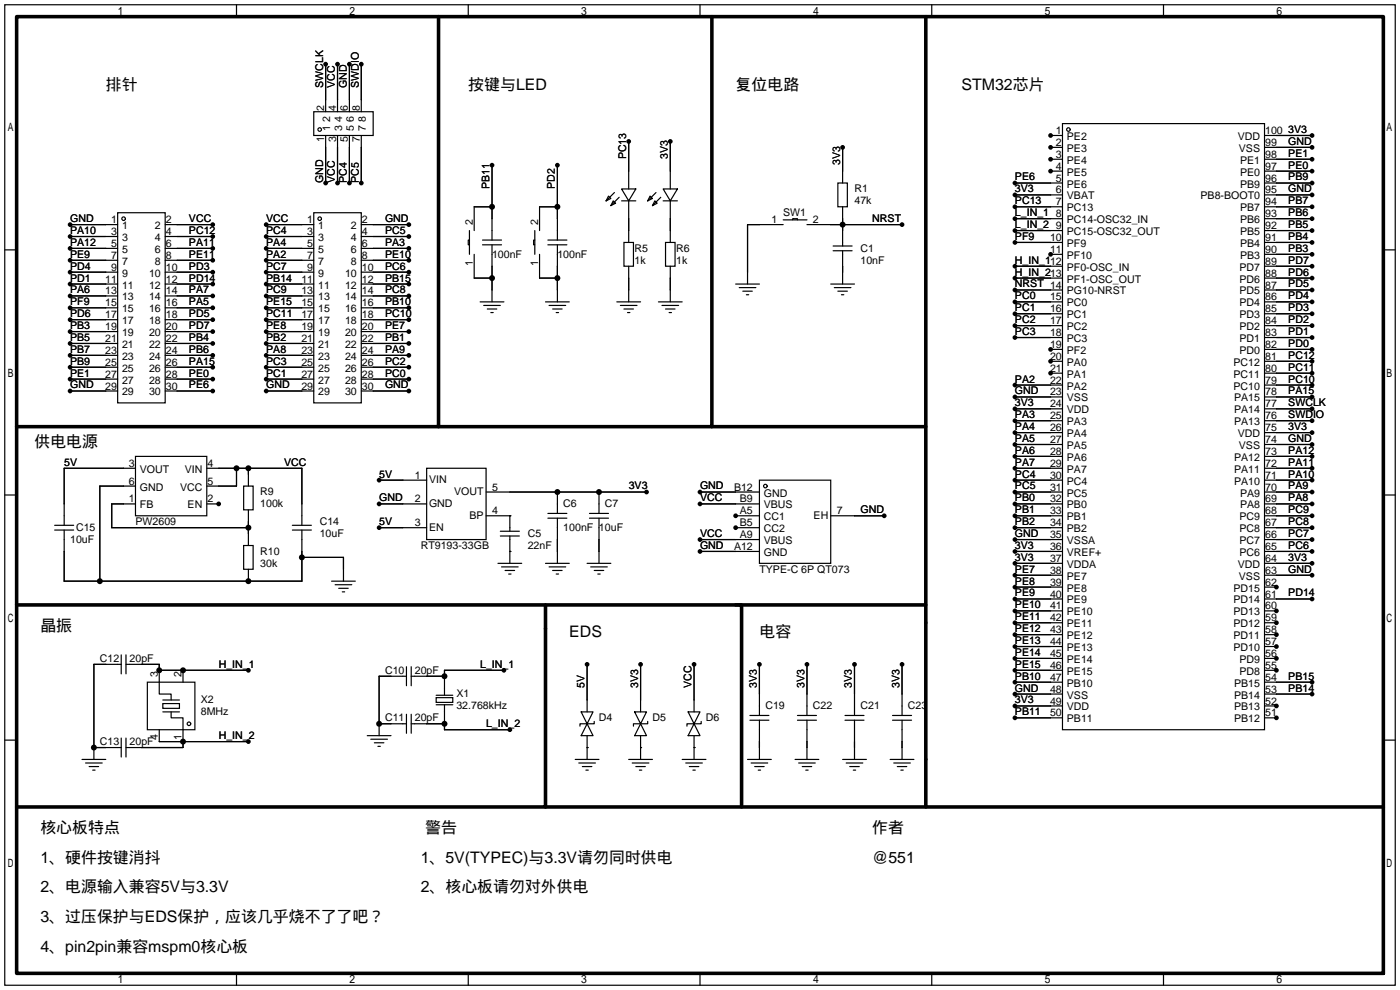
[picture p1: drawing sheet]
<svg xmlns="http://www.w3.org/2000/svg" width="299mm" height="212mm" viewBox="0 0 299 212" stroke-linecap="round" stroke-linejoin="round" font-family="sans-serif">
<path d="M0 0h299.2v211.6h-299.2z" fill="#fff" stroke="#fff" stroke-width=".25"/>
<g fill="#000">
<circle cx="69.6" cy="13.7" r=".51"/>
<circle cx="72.1" cy="13.7" r=".51"/>
<circle cx="74.7" cy="13.7" r=".51"/>
<circle cx="77.2" cy="13.7" r=".51"/>
<circle cx="69.6" cy="39.1" r=".51"/>
<circle cx="72.1" cy="39.1" r=".51"/>
<circle cx="74.7" cy="39.1" r=".51"/>
<circle cx="77.2" cy="39.1" r=".51"/>
<circle cx="105.2" cy="35.3" r=".51"/>
<circle cx="119.1" cy="35.3" r=".51"/>
<circle cx="134.4" cy="30.2" r=".51"/>
<circle cx="143.3" cy="30.2" r=".51"/>
<circle cx="180.1" cy="31.5" r=".51"/>
<circle cx="216.9" cy="39.1" r=".51"/>
<circle cx="224.5" cy="31.5" r=".51"/>
<circle cx="224.5" cy="34" r=".51"/>
<circle cx="224.5" cy="29" r=".51"/>
<circle cx="224.5" cy="36.6" r=".51"/>
<circle cx="280.4" cy="31.5" r=".51"/>
<circle cx="280.4" cy="39.1" r=".51"/>
<circle cx="280.4" cy="29" r=".51"/>
<circle cx="280.4" cy="34" r=".51"/>
<circle cx="280.4" cy="36.6" r=".51"/>
<circle cx="15" cy="50.5" r=".51"/>
<circle cx="15" cy="48" r=".51"/>
<circle cx="15" cy="58.2" r=".51"/>
<circle cx="15" cy="53.1" r=".51"/>
<circle cx="15" cy="55.6" r=".51"/>
<circle cx="45.5" cy="48" r=".51"/>
<circle cx="45.5" cy="58.2" r=".51"/>
<circle cx="45.5" cy="50.5" r=".51"/>
<circle cx="45.5" cy="53.1" r=".51"/>
<circle cx="45.5" cy="55.6" r=".51"/>
<circle cx="56.9" cy="48" r=".51"/>
<circle cx="56.9" cy="50.5" r=".51"/>
<circle cx="56.9" cy="58.2" r=".51"/>
<circle cx="56.9" cy="53.1" r=".51"/>
<circle cx="56.9" cy="55.6" r=".51"/>
<circle cx="87.4" cy="50.5" r=".51"/>
<circle cx="87.4" cy="58.2" r=".51"/>
<circle cx="87.4" cy="48" r=".51"/>
<circle cx="87.4" cy="53.1" r=".51"/>
<circle cx="87.4" cy="55.6" r=".51"/>
<circle cx="105.2" cy="44.2" r=".63"/>
<circle cx="105.2" cy="59.4" r=".63"/>
<circle cx="119.1" cy="44.2" r=".63"/>
<circle cx="119.1" cy="59.4" r=".63"/>
<circle cx="180.1" cy="48" r=".63"/>
<circle cx="192.8" cy="48" r=".51"/>
<circle cx="216.9" cy="41.7" r=".51"/>
<circle cx="216.9" cy="44.2" r=".51"/>
<circle cx="216.9" cy="51.8" r=".51"/>
<circle cx="216.9" cy="56.9" r=".51"/>
<circle cx="216.9" cy="46.7" r=".51"/>
<circle cx="216.9" cy="59.4" r=".51"/>
<circle cx="216.9" cy="49.3" r=".51"/>
<circle cx="224.5" cy="54.4" r=".51"/>
<circle cx="280.4" cy="56.9" r=".51"/>
<circle cx="280.4" cy="41.7" r=".51"/>
<circle cx="280.4" cy="44.2" r=".51"/>
<circle cx="280.4" cy="54.4" r=".51"/>
<circle cx="280.4" cy="51.8" r=".51"/>
<circle cx="280.4" cy="46.7" r=".51"/>
<circle cx="280.4" cy="59.4" r=".51"/>
<circle cx="280.4" cy="49.3" r=".51"/>
<circle cx="15" cy="70.9" r=".51"/>
<circle cx="15" cy="60.7" r=".51"/>
<circle cx="15" cy="73.4" r=".51"/>
<circle cx="15" cy="63.2" r=".51"/>
<circle cx="15" cy="75.9" r=".51"/>
<circle cx="15" cy="65.8" r=".51"/>
<circle cx="15" cy="78.5" r=".51"/>
<circle cx="15" cy="68.3" r=".51"/>
<circle cx="45.5" cy="70.9" r=".51"/>
<circle cx="45.5" cy="73.4" r=".51"/>
<circle cx="45.5" cy="63.2" r=".51"/>
<circle cx="45.5" cy="60.7" r=".51"/>
<circle cx="45.5" cy="75.9" r=".51"/>
<circle cx="45.5" cy="65.8" r=".51"/>
<circle cx="45.5" cy="78.5" r=".51"/>
<circle cx="45.5" cy="68.3" r=".51"/>
<circle cx="56.9" cy="60.7" r=".51"/>
<circle cx="56.9" cy="73.4" r=".51"/>
<circle cx="56.9" cy="70.9" r=".51"/>
<circle cx="56.9" cy="63.2" r=".51"/>
<circle cx="56.9" cy="75.9" r=".51"/>
<circle cx="56.9" cy="65.8" r=".51"/>
<circle cx="56.9" cy="78.5" r=".51"/>
<circle cx="56.9" cy="68.3" r=".51"/>
<circle cx="87.4" cy="60.7" r=".51"/>
<circle cx="87.4" cy="75.9" r=".51"/>
<circle cx="87.4" cy="70.9" r=".51"/>
<circle cx="87.4" cy="63.2" r=".51"/>
<circle cx="87.4" cy="73.4" r=".51"/>
<circle cx="87.4" cy="78.5" r=".51"/>
<circle cx="87.4" cy="65.8" r=".51"/>
<circle cx="87.4" cy="68.3" r=".51"/>
<circle cx="216.9" cy="64.5" r=".51"/>
<circle cx="216.9" cy="67.1" r=".51"/>
<circle cx="216.9" cy="69.6" r=".51"/>
<circle cx="216.9" cy="72.1" r=".51"/>
<circle cx="216.9" cy="62" r=".51"/>
<circle cx="224.5" cy="77.2" r=".51"/>
<circle cx="224.5" cy="79.8" r=".51"/>
<circle cx="224.5" cy="74.7" r=".51"/>
<circle cx="280.4" cy="67.1" r=".51"/>
<circle cx="280.4" cy="64.5" r=".51"/>
<circle cx="280.4" cy="79.8" r=".51"/>
<circle cx="280.4" cy="77.2" r=".51"/>
<circle cx="280.4" cy="69.6" r=".51"/>
<circle cx="280.4" cy="72.1" r=".51"/>
<circle cx="280.4" cy="62" r=".51"/>
<circle cx="280.4" cy="74.7" r=".51"/>
<circle cx="15" cy="83.6" r=".51"/>
<circle cx="15" cy="81" r=".51"/>
<circle cx="45.5" cy="83.6" r=".51"/>
<circle cx="45.5" cy="81" r=".51"/>
<circle cx="56.9" cy="83.6" r=".51"/>
<circle cx="56.9" cy="81" r=".51"/>
<circle cx="87.4" cy="83.6" r=".51"/>
<circle cx="87.4" cy="81" r=".51"/>
<circle cx="216.9" cy="82.3" r=".51"/>
<circle cx="216.9" cy="95" r=".51"/>
<circle cx="216.9" cy="92.5" r=".51"/>
<circle cx="216.9" cy="89.9" r=".51"/>
<circle cx="216.9" cy="97.5" r=".51"/>
<circle cx="216.9" cy="84.8" r=".51"/>
<circle cx="216.9" cy="87.4" r=".51"/>
<circle cx="280.4" cy="92.5" r=".51"/>
<circle cx="280.4" cy="82.3" r=".51"/>
<circle cx="280.4" cy="89.9" r=".51"/>
<circle cx="280.4" cy="95" r=".51"/>
<circle cx="280.4" cy="97.5" r=".51"/>
<circle cx="280.4" cy="84.8" r=".51"/>
<circle cx="280.4" cy="87.4" r=".51"/>
<circle cx="46.7" cy="107.7" r=".51"/>
<circle cx="50.5" cy="100.1" r=".63"/>
<circle cx="53.1" cy="100.1" r=".63"/>
<circle cx="53.1" cy="112.8" r=".63"/>
<circle cx="64.5" cy="119.1" r=".63"/>
<circle cx="81" cy="102.6" r=".51"/>
<circle cx="81" cy="107.7" r=".51"/>
<circle cx="81" cy="112.8" r=".51"/>
<circle cx="119.1" cy="105.2" r=".63"/>
<circle cx="128" cy="105.2" r=".63"/>
<circle cx="138.2" cy="105.2" r=".51"/>
<circle cx="149.6" cy="105.2" r=".51"/>
<circle cx="149.6" cy="117.9" r=".51"/>
<circle cx="149.6" cy="107.7" r=".51"/>
<circle cx="149.6" cy="115.3" r=".51"/>
<circle cx="157.2" cy="110.2" r=".51"/>
<circle cx="157.2" cy="112.8" r=".51"/>
<circle cx="189" cy="110.2" r=".51"/>
<circle cx="216.9" cy="115.3" r=".51"/>
<circle cx="216.9" cy="102.6" r=".51"/>
<circle cx="216.9" cy="107.7" r=".51"/>
<circle cx="216.9" cy="117.9" r=".51"/>
<circle cx="216.9" cy="105.2" r=".51"/>
<circle cx="216.9" cy="110.2" r=".51"/>
<circle cx="216.9" cy="112.8" r=".51"/>
<circle cx="216.9" cy="100.1" r=".51"/>
<circle cx="280.4" cy="102.6" r=".51"/>
<circle cx="280.4" cy="115.3" r=".51"/>
<circle cx="280.4" cy="107.7" r=".51"/>
<circle cx="280.4" cy="117.9" r=".51"/>
<circle cx="280.4" cy="105.2" r=".51"/>
<circle cx="280.4" cy="110.2" r=".51"/>
<circle cx="280.4" cy="112.8" r=".51"/>
<circle cx="280.4" cy="100.1" r=".51"/>
<circle cx="21.3" cy="124.2" r=".63"/>
<circle cx="53.1" cy="124.2" r=".63"/>
<circle cx="216.9" cy="133.1" r=".51"/>
<circle cx="216.9" cy="122.9" r=".51"/>
<circle cx="216.9" cy="135.6" r=".51"/>
<circle cx="216.9" cy="125.5" r=".51"/>
<circle cx="216.9" cy="120.4" r=".51"/>
<circle cx="216.9" cy="138.2" r=".51"/>
<circle cx="216.9" cy="128" r=".51"/>
<circle cx="216.9" cy="130.6" r=".51"/>
<circle cx="272.8" cy="125.5" r=".51"/>
<circle cx="272.8" cy="135.6" r=".51"/>
<circle cx="272.8" cy="138.2" r=".51"/>
<circle cx="272.8" cy="133.1" r=".51"/>
<circle cx="272.8" cy="130.6" r=".51"/>
<circle cx="280.4" cy="120.4" r=".51"/>
<circle cx="280.4" cy="122.9" r=".51"/>
<circle cx="280.4" cy="128" r=".51"/>
<circle cx="20.1" cy="159.8" r=".63"/>
<circle cx="34" cy="143.3" r=".63"/>
<circle cx="39.1" cy="158.5" r=".63"/>
<circle cx="39.1" cy="143.3" r=".63"/>
<circle cx="53.1" cy="158.5" r=".51"/>
<circle cx="53.1" cy="143.3" r=".51"/>
<circle cx="81" cy="154.7" r=".63"/>
<circle cx="95" cy="144.5" r=".63"/>
<circle cx="95" cy="154.7" r=".63"/>
<circle cx="107.7" cy="143.3" r=".51"/>
<circle cx="109" cy="156" r=".51"/>
<circle cx="125.5" cy="142" r=".51"/>
<circle cx="136.9" cy="142" r=".51"/>
<circle cx="148.3" cy="142" r=".51"/>
<circle cx="162.3" cy="142" r=".51"/>
<circle cx="172.5" cy="142" r=".51"/>
<circle cx="182.6" cy="142" r=".51"/>
<circle cx="192.8" cy="142" r=".51"/>
<circle cx="216.9" cy="145.8" r=".51"/>
<circle cx="216.9" cy="150.9" r=".51"/>
<circle cx="216.9" cy="148.3" r=".51"/>
<circle cx="216.9" cy="140.7" r=".51"/>
<circle cx="216.9" cy="153.4" r=".51"/>
<circle cx="216.9" cy="143.3" r=".51"/>
<circle cx="272.8" cy="150.9" r=".51"/>
<circle cx="272.8" cy="153.4" r=".51"/>
<circle cx="272.8" cy="140.7" r=".51"/>
<circle cx="272.8" cy="143.3" r=".51"/>
<circle cx="280.4" cy="145.8" r=".51"/>
<circle cx="280.4" cy="148.3" r=".51"/>
</g>
<g fill="none" stroke="#000" stroke-width=".25">
<path d="M1 1h297.2v209.6h-297.2zM3.6 3.6h292.1v204.4h-292.1zM50.5 1v2.6M69.6 13.7v10.2M72.1 13.7v10.2M74.7 13.7v10.2M77.2 13.7v10.2M100.1 1v2.6M149.6 1v2.6M199.1 1v2.6M248.7 1v2.6M67.1 23.9h12.7v5.1h-12.7z"/>
<path d="M69.6 29v10.1M72.1 29v10.1M74.7 29v10.1M77.2 29v10.1M105.2 35.3v16M119.1 35.3v16M134.4 30.2v10.2M143.3 30.2v10.2M179.1 39.1h2v5.1h-2zM180.1 31.5v7.6M216.9 39.1h10.2M224.5 29h2.6"/>
<path d="M224.5 31.5h2.6M224.5 34h2.6M224.5 36.6h2.6M227.1 26.4h43.2v129.6h-43.2zM270.3 29h10.1M270.3 31.5h10.1M270.3 34h10.1M270.3 36.6h10.1M270.3 39.1h10.1M1 53.4h2.6M15 48h10.1M15 50.5h10.1"/>
<path d="M15 53.1h10.1M15 55.6h10.1M15 58.2h10.1M25.1 45.5h10.2v40.6h-10.2zM35.3 48h10.2M35.3 50.5h10.2M35.3 53.1h10.2M35.3 55.6h10.2M35.3 58.2h10.2M56.9 48h10.2M56.9 50.5h10.2M56.9 53.1h10.2"/>
<path d="M56.9 55.6h10.2M56.9 58.2h10.2M67.1 45.5h10.1v40.6h-10.1zM77.2 48h10.2M77.2 50.5h10.2M77.2 53.1h10.2M77.2 55.6h10.2M77.2 58.2h10.2M100.3 51.3h-.2v1h.2M100.3 49.3v5.1M101.3 54.4v5h3.9M103.1 51.3h4.1"/>
<path d="M103.1 52.3h4.1M105.2 44.2h-3.9v5.1M105.2 52.3v12.2M114.3 51.3h-.3v1h.3M114.3 49.3v5.1M115.3 54.4v5h3.8M117.1 51.3h4.1M117.1 52.3h4.1M119.1 52.3v12.2M119.1 44.2h-3.8v5.1M130 41.9l.6 .5-1.1 .5zM131.1 42.9l.5 .5-1 .5z"/>
<path d="M131.3 41.1l-1.8 1.8M132.3 42.2l-1.7 1.7M132.8 40.4h3.1l-1.5 2.5zM132.8 42.9h3.1M133.3 51.8h2.1v5.1h-2.1zM134.4 42.9v8.9M134.4 56.9v7.6M138.9 41.9l.5 .5-1 .5zM140 42.9l.5 .5-1.1 .5zM140.2 41.1l-1.8 1.8M141.2 42.2l-1.8 1.7M141.7 40.4h3.1l-1.5 2.5z"/>
<path d="M141.7 42.9h3.1M142.2 51.8h2.1v5.1h-2.1zM143.3 42.9v8.9M143.3 56.9v7.6M167.4 48h-7.6v12.7M167.4 47h5.1M169.4 47v-.3h1v.3M172.5 48h20.3M178.1 53.6h4M178.1 52.6h4M180.1 44.2v8.4M180.1 53.6v7.1"/>
<path d="M216.9 59.4h10.2M216.9 44.2h10.2M216.9 41.7h10.2M216.9 46.7h10.2M216.9 49.3h10.2M216.9 51.8h10.2M216.9 56.9h10.2M224.5 54.4h2.6M270.3 59.4h10.1M270.3 44.2h10.1M270.3 41.7h10.1M270.3 46.7h10.1"/>
<path d="M270.3 49.3h10.1M270.3 51.8h10.1M270.3 54.4h10.1M270.3 56.9h10.1M295.7 53.4h2.5M15 78.5h10.1M15 75.9h10.1M15 73.4h10.1M15 60.7h10.1M15 70.9h10.1M15 63.2h10.1M15 68.3h10.1"/>
<path d="M15 65.8h10.1M35.3 78.5h10.2M35.3 75.9h10.2M35.3 73.4h10.2M35.3 60.7h10.2M35.3 70.9h10.2M35.3 63.2h10.2M35.3 68.3h10.2M35.3 65.8h10.2M56.9 78.5h10.2M56.9 75.9h10.2M56.9 73.4h10.2"/>
<path d="M56.9 60.7h10.2M56.9 70.9h10.2M56.9 63.2h10.2M56.9 68.3h10.2M56.9 65.8h10.2M77.2 78.5h10.2M77.2 75.9h10.2M77.2 73.4h10.2M77.2 60.7h10.2M77.2 70.9h10.2M77.2 63.2h10.2M77.2 68.3h10.2"/>
<path d="M77.2 65.8h10.2M102.6 64.5h5.1M103.4 65.3h3.5M104.1 66h2.1M104.9 66.8h.5M116.6 64.5h5.1M117.3 65.3h3.6M118.1 66h2M118.9 66.8h.5M131.8 64.5h5.1M132.6 65.3h3.5M133.3 66h2.1"/>
<path d="M134.1 66.8h.5M140.7 64.5h5.1M141.5 65.3h3.5M142.2 66h2.1M143 66.8h.5M157.2 60.7h5.1M158 61.5h3.5M158.7 62.2h2.1M159.5 63h.5M177.5 60.7h5.1M178.3 61.5h3.6M179.1 62.2h2"/>
<path d="M179.8 63h.5M216.9 64.5h10.2M216.9 62h10.2M216.9 67.1h10.2M216.9 69.6h10.2M216.9 72.1h10.2M224.5 74.7h2.6M224.5 77.2h2.6M224.5 79.8h2.6M270.3 64.5h10.1M270.3 62h10.1M270.3 67.1h10.1"/>
<path d="M270.3 69.6h10.1M270.3 72.1h10.1M270.3 74.7h10.1M270.3 77.2h10.1M270.3 79.8h10.1M15 83.6h10.1M15 81h10.1M29 97.5h15.2v12.7h-15.2zM35.3 83.6h10.2M35.3 81h10.2M56.9 83.6h10.2M56.9 81h10.2"/>
<path d="M77.2 83.6h10.2M77.2 81h10.2M216.9 82.3h10.2M216.9 84.8h10.2M216.9 87.4h10.2M216.9 89.9h10.2M216.9 92.5h10.2M216.9 95h10.2M216.9 97.5h10.2M270.3 82.3h10.1M270.3 84.8h10.1M270.3 87.4h10.1"/>
<path d="M270.3 89.9h10.1M270.3 92.5h10.1M270.3 95h10.1M270.3 97.5h10.1M1 105.8h2.6M11.7 113.3h4M11.7 112.3h4M13.7 113.3v10.9h50.8v-10.9M29 107.7h-5.1v5.1h29.2M29 100.1h-15.3v12.2M29 103.9h-7.7v20.3M44.2 107.7h2.5"/>
<path d="M44.2 100.1h20.3v12.2M50.5 100.1v3.8h-6.3M52.1 103.9h2v5.1h-2zM52.1 116.6h2v5.1h-2zM53.1 100.1v3.8M53.1 109v7.6M62.5 113.3h4M62.5 112.3h4M64.5 119.1h8.9v5.1M81 102.6h10.2M81 107.7h10.2M81 112.8h10.2"/>
<path d="M91.2 100.1h12.7v15.2h-12.7zM103.9 110.2h5.1M103.9 105.2h34.3M106.9 114.6h4.1M106.9 113.5h4.1M109 110.2h.1M109 117.9h.1M109 110.2v3.3M109 114.6v5.8M117.1 109.7h4.1M117.1 110.7h4.1M119.1 105.2v4.5"/>
<path d="M119.1 110.7v9.7M126 109.7h4M126 110.7h4M128 105.2v4.5M128 110.7v9.7M149.6 107.7h12.7M149.6 105.2h12.7M149.6 117.9h12.7M149.6 115.3h12.7M157.2 112.8h5.1M157.2 110.2h5.1M162.3 102.6h15.2v17.8h-15.2z"/>
<path d="M177.5 110.2h11.5M216.9 102.6h10.2M216.9 107.7h10.2M216.9 112.8h10.2M216.9 110.2h10.2M216.9 105.2h10.2M216.9 117.9h10.2M216.9 115.3h10.2M216.9 100.1h10.2M270.3 102.6h10.1M270.3 107.7h10.1M270.3 112.8h10.1"/>
<path d="M270.3 110.2h10.1M270.3 105.2h10.1M270.3 117.9h10.1M270.3 115.3h10.1M270.3 100.1h10.1M295.7 105.8h2.5M25.9 140v4M26.9 140v4M53.1 121.7v2.5M70.9 124.2h5M71.6 125h3.6M72.4 125.7h2"/>
<path d="M73.2 126.5h.5M106.4 120.4h5.1M107.2 121.2h3.5M107.9 121.9h2.1M108.7 122.7h.5M116.6 120.4h5.1M117.3 121.2h3.6M118.1 121.9h2M118.9 122.7h.5M125.5 120.4h5.1M126.2 121.2h3.6M127 121.9h2"/>
<path d="M127.8 122.7h.5M216.9 120.4h10.2M216.9 122.9h10.2M216.9 125.5h10.2M216.9 128h10.2M216.9 130.6h10.2M216.9 133.1h10.2M216.9 135.6h10.2M216.9 138.2h10.2M270.3 120.4h10.1M270.3 122.9h10.1M270.3 125.5h2.5"/>
<path d="M270.3 128h10.1M270.3 130.6h2.5M270.3 133.1h2.5M270.3 135.6h2.5M270.3 138.2h2.5M1 158.2h2.6M20.1 159.8h5.8M25.9 157.7v4.1M25.9 142h-5.8v20.3M26.9 142h7.1v6.3h2.6v1.3M26.9 157.7v4.1M31.5 145.8h10.2v10.2h-10.2z"/>
<path d="M34 156v2.5h19.1M34 143.3h19.1M34.8 150.4h3.6v1h-3.6zM34.8 152.1h3.6M34.8 149.6h3.6M36.6 152.1v1.3h2.5v6.4h-12.2M39.1 143.3v2.5M78.5 157.2h5.1M79.2 158h3.6M80 158.8h2M80.8 159.5h.5M81 154.7h5.9"/>
<path d="M86.9 142.5v4.1M86.9 152.7v4M86.9 144.5h-5.9v12.7M87.9 142.5v4.1M87.9 152.7v4M87.9 144.5h7.1M87.9 154.7h7.1M93.2 149.1h3.6v1h-3.6zM93.2 150.6h3.6M93.2 148.6h3.6M95 150.6v5.4h14M107.7 143.3h-12.7v5.3"/>
<path d="M124.2 152.1h2.5l-1.2 2.6zM125.5 154.7l1.2 2.5h-2.5zM125.5 159.8h.1M125.5 142v10.1M125.5 157.2v5.1M127 154.2v.5h-3v.5M135.6 152.1h2.6l-1.3 2.6zM136.9 154.7l1.3 2.5h-2.6zM136.9 159.8h.1M136.9 142v10.1M136.9 157.2v5.1M138.4 154.2v.5h-3v.5"/>
<path d="M147.1 152.1h2.5l-1.3 2.6zM148.3 154.7l1.3 2.5h-2.5zM148.3 159.8h.1M148.3 142v10.1M148.3 157.2v5.1M149.9 154.2v.5h-3.1v.5M160.3 153.9h4M160.3 152.9h4M162.3 142v10.9M162.3 153.9v8.4M170.4 153.9h4.1M170.4 152.9h4.1"/>
<path d="M172.5 142v10.9M172.5 153.9v8.4M180.6 153.9h4.1M180.6 152.9h4.1M182.6 142v10.9M182.6 153.9v8.4M190.8 153.9h4M190.8 152.9h4M192.8 142v10.9M192.8 153.9v8.4M216.9 143.3h10.2M216.9 140.7h10.2"/>
<path d="M216.9 145.8h10.2M216.9 148.3h10.2M216.9 150.9h10.2M216.9 153.4h10.2M270.3 143.3h2.5M270.3 140.7h2.5M270.3 145.8h10.1M270.3 148.3h10.1M270.3 150.9h2.5M270.3 153.4h2.5M295.7 158.2h2.5M17.5 162.3h5.1"/>
<path d="M18.3 163.1h3.5M19 163.8h2.1M19.8 164.6h.5M122.9 162.3h5.1M123.7 163.1h3.6M124.5 163.8h2M125.2 164.6h.5M134.4 162.3h5M135.1 163.1h3.6M135.9 163.8h2M136.7 164.6h.5M145.8 162.3h5.1"/>
<path d="M146.6 163.1h3.5M147.3 163.8h2.1M148.1 164.6h.5M159.8 162.3h5M160.5 163.1h3.6M161.3 163.8h2M162.1 164.6h.5M169.9 162.3h5.1M170.7 163.1h3.5M171.4 163.8h2.1M172.2 164.6h.5M180.1 162.3h5.1"/>
<path d="M180.8 163.1h3.6M181.6 163.8h2M182.4 164.6h.5M190.2 162.3h5.1M191 163.1h3.6M191.8 163.8h2M192.5 164.6h.5M50.5 208v2.6M100.1 208v2.6M149.6 208v2.6M199.1 208v2.6M248.7 208v2.6"/>
<circle cx="68.3" cy="27.7" r=".38"/>
<circle cx="228.3" cy="27.7" r=".38"/>
<circle cx="26.4" cy="46.7" r=".38"/>
<circle cx="68.3" cy="46.7" r=".38"/>
<circle cx="163.6" cy="103.9" r=".38"/>
<circle cx="40.4" cy="154.7" r=".38"/>
</g>
<path d="M3.6 3.6h292.1v204.4h-292.1zM93.7 3.6v87.6h-90.1M152.1 3.6v87.6h-58.4M197.9 3.6v87.6h-45.8M197.9 91.2v38.1h-194.3M116.6 129.3v43.2h-113M157.2 129.3h1.3v43.2M197.9 129.3v43.2h-81.3M197.9 172.5h97.8" fill="none" stroke="#000" stroke-width=".76"/>
<g font-size="3.4">
<text x="22.6" y="19.3">排针</text>
<text x="100.1" y="19.3">按键与LED</text>
<text x="157.2" y="19.3">复位电路</text>
<text x="205.5" y="19.3">STM32芯片</text>
<text x="7.4" y="95.5">供电电源</text>
<text x="8.6" y="134.8">晶振</text>
<text x="121.7" y="136.1">EDS</text>
<text x="162.3" y="136.1">电容</text>
<text x="8.6" y="178">核心板特点</text>
<text x="90.9" y="178">警告</text>
<text x="186.4" y="178">作者</text>
<text x="8.6" y="184.4">1、硬件按键消抖</text>
<text x="89.9" y="184.4">1、5V(TYPEC)与3.3V请勿同时供电</text>
<text x="186.4" y="184.4">@551</text>
<text x="8.6" y="190.7">2、电源输入兼容5V与3.3V</text>
<text x="89.9" y="190.7">2、核心板请勿对外供电</text>
<text x="8.6" y="197.1">3、过压保护与EDS保护，应该几乎烧不了了吧？</text>
<text x="8.6" y="203.4">4、pin2pin兼容mspm0核心板</text>
</g>
<g font-size="2.3">
<text x="69.1" y="18.8" transform="rotate(-90 69.1 18.8)">SWCLK</text>
<text x="69.3" y="23.7" transform="rotate(-90 69.3 23.7)">2</text>
<text x="71.6" y="18.8" transform="rotate(-90 71.6 18.8)">VCC</text>
<text x="71.8" y="23.7" transform="rotate(-90 71.8 23.7)">4</text>
<text x="74.1" y="18.8" transform="rotate(-90 74.1 18.8)">GND</text>
<text x="74.4" y="23.7" transform="rotate(-90 74.4 23.7)">6</text>
<text x="76.7" y="18.8" transform="rotate(-90 76.7 18.8)">SWDIO</text>
<text x="76.9" y="23.7" transform="rotate(-90 76.9 23.7)">8</text>
<text x="70.6" y="28" transform="rotate(-90 70.6 28)">1</text>
<text x="70.6" y="26.1" transform="rotate(-90 70.6 26.1)">2</text>
<text x="73.1" y="28" transform="rotate(-90 73.1 28)">3</text>
<text x="73.1" y="26.1" transform="rotate(-90 73.1 26.1)">4</text>
<text x="75.6" y="28" transform="rotate(-90 75.6 28)">5</text>
<text x="75.6" y="26.1" transform="rotate(-90 75.6 26.1)">6</text>
<text x="78.2" y="28" transform="rotate(-90 78.2 28)">7</text>
<text x="78.2" y="26.1" transform="rotate(-90 78.2 26.1)">8</text>
<text x="225.7" y="28.6">1</text>
<text x="228" y="29.9">PE2</text>
<text x="264.5" y="29.9">VDD</text>
<text x="270.4" y="28.6">100</text>
<text x="275.3" y="28.4">3V3</text>
<text x="69.3" y="30.3" transform="rotate(-90 69.3 30.3)">1</text>
<text x="71.8" y="30.3" transform="rotate(-90 71.8 30.3)">3</text>
<text x="74.4" y="30.3" transform="rotate(-90 74.4 30.3)">5</text>
<text x="76.9" y="30.3" transform="rotate(-90 76.9 30.3)">7</text>
<text x="133.8" y="34" transform="rotate(-90 133.8 34)">PC13</text>
<text x="142.7" y="34" transform="rotate(-90 142.7 34)">3V3</text>
<text x="179.5" y="35.3" transform="rotate(-90 179.5 35.3)">3V3</text>
<text x="225.7" y="31.2">2</text>
<text x="225.7" y="33.7">3</text>
<text x="228" y="32.5">PE3</text>
<text x="228" y="35">PE4</text>
<text x="264.8" y="32.5">VSS</text>
<text x="265" y="35">PE1</text>
<text x="270.4" y="33.7">98</text>
<text x="270.4" y="31.2">99</text>
<text x="275.3" y="31">GND</text>
<text x="275.3" y="33.5">PE1</text>
<text x="69.1" y="39.1" transform="rotate(-90 69.1 39.1)">GND</text>
<text x="71.6" y="39.1" transform="rotate(-90 71.6 39.1)">VCC</text>
<text x="74.1" y="39.1" transform="rotate(-90 74.1 39.1)">PC4</text>
<text x="76.7" y="39.1" transform="rotate(-90 76.7 39.1)">PC5</text>
<text x="104.6" y="40.4" transform="rotate(-90 104.6 40.4)">PB11</text>
<text x="118.6" y="40.4" transform="rotate(-90 118.6 40.4)">PD2</text>
<text x="182.6" y="41.1">R1</text>
<text x="216.9" y="41.1">3V3</text>
<text x="216.9" y="38.6">PE6</text>
<text x="225.7" y="36.3">4</text>
<text x="225.7" y="38.8">5</text>
<text x="225.7" y="41.3">6</text>
<text x="228" y="37.5">PE5</text>
<text x="228" y="40.1">PE6</text>
<text x="265" y="40.1">PB9</text>
<text x="265" y="37.5">PE0</text>
<text x="270.4" y="41.3">95</text>
<text x="270.4" y="38.8">96</text>
<text x="270.4" y="36.3">97</text>
<text x="275.3" y="38.6">PB9</text>
<text x="275.3" y="36">PE0</text>
<text x="275.3" y="41.1">GND</text>
<text x="15" y="47.5">GND</text>
<text x="23.8" y="47.7">1</text>
<text x="35.4" y="47.7">2</text>
<text x="40.4" y="47.5">VCC</text>
<text x="56.9" y="47.5">VCC</text>
<text x="65.7" y="47.7">1</text>
<text x="77.3" y="47.7">2</text>
<text x="82.3" y="47.5">GND</text>
<text x="164.9" y="47.7">1</text>
<text x="167.4" y="46.2">SW1</text>
<text x="173.7" y="47.7">2</text>
<text x="182.6" y="43.7">47k</text>
<text x="186.4" y="47.5">NRST</text>
<text x="216.9" y="46.2">L_IN_1</text>
<text x="216.9" y="43.7">PC13</text>
<text x="225.7" y="43.9">7</text>
<text x="225.7" y="46.4">8</text>
<text x="228" y="42.6">VBAT</text>
<text x="228" y="45.2">PC13</text>
<text x="228" y="47.7">PC14-OSC32_IN</text>
<text x="256.6" y="42.6">PB8-BOOT0</text>
<text x="265" y="47.7">PB6</text>
<text x="265" y="45.2">PB7</text>
<text x="270.4" y="46.4">93</text>
<text x="270.4" y="43.9">94</text>
<text x="275.3" y="46.2">PB6</text>
<text x="275.3" y="43.7">PB7</text>
<text x="15" y="50">PA10</text>
<text x="15" y="52.5">PA12</text>
<text x="23.8" y="50.2">3</text>
<text x="23.8" y="52.8">5</text>
<text x="26.1" y="49">1</text>
<text x="26.1" y="51.5">3</text>
<text x="33.1" y="51.5">4</text>
<text x="33.1" y="49">2</text>
<text x="35.4" y="52.8">6</text>
<text x="35.4" y="50.2">4</text>
<text x="40.4" y="52.5">PA11</text>
<text x="40.4" y="50">PC12</text>
<text x="56.9" y="50">PC4</text>
<text x="56.9" y="52.5">PA4</text>
<text x="65.7" y="50.2">3</text>
<text x="65.7" y="52.8">5</text>
<text x="68" y="49">1</text>
<text x="68" y="51.5">3</text>
<text x="75" y="51.5">4</text>
<text x="75" y="49">2</text>
<text x="77.3" y="52.8">6</text>
<text x="77.3" y="50.2">4</text>
<text x="82.3" y="50">PC5</text>
<text x="82.3" y="52.5">PA3</text>
<text x="101" y="48" transform="rotate(-90 101 48)">2</text>
<text x="115" y="48" transform="rotate(-90 115 48)">2</text>
<text x="135.6" y="53.8">R5</text>
<text x="144.5" y="53.8">R6</text>
<text x="183.9" y="53.8">C1</text>
<text x="216.9" y="48.7">L_IN_2</text>
<text x="216.9" y="51.3">PF9</text>
<text x="224.4" y="51.5">10</text>
<text x="225.7" y="49">9</text>
<text x="228" y="50.2">PC15-OSC32_OUT</text>
<text x="228" y="52.8">PF9</text>
<text x="265" y="52.8">PB4</text>
<text x="265" y="50.2">PB5</text>
<text x="270.4" y="51.5">91</text>
<text x="270.4" y="49">92</text>
<text x="275.3" y="51.3">PB4</text>
<text x="275.3" y="48.7">PB5</text>
<text x="275.3" y="53.8">PB3</text>
<text x="15" y="57.6">PD4</text>
<text x="15" y="55.1">PE9</text>
<text x="23.8" y="55.3">7</text>
<text x="23.8" y="57.9">9</text>
<text x="26.1" y="54">5</text>
<text x="26.1" y="56.6">7</text>
<text x="26.1" y="59.1">9</text>
<text x="31.8" y="59.1">10</text>
<text x="33.1" y="56.6">8</text>
<text x="33.1" y="54">6</text>
<text x="35.4" y="57.9">10</text>
<text x="35.4" y="55.3">8</text>
<text x="40.4" y="57.6">PD3</text>
<text x="40.4" y="55.1">PE11</text>
<text x="56.9" y="55.1">PA2</text>
<text x="56.9" y="57.6">PC7</text>
<text x="65.7" y="55.3">7</text>
<text x="65.7" y="57.9">9</text>
<text x="68" y="54">5</text>
<text x="68" y="56.6">7</text>
<text x="68" y="59.1">9</text>
<text x="73.8" y="59.1">10</text>
<text x="75" y="56.6">8</text>
<text x="75" y="54">6</text>
<text x="77.3" y="57.9">10</text>
<text x="77.3" y="55.3">8</text>
<text x="82.3" y="57.6">PC6</text>
<text x="82.3" y="55.1">PE10</text>
<text x="101" y="56.9" transform="rotate(-90 101 56.9)">1</text>
<text x="105.2" y="55.1">100nF</text>
<text x="115" y="56.9" transform="rotate(-90 115 56.9)">1</text>
<text x="119.1" y="55.1">100nF</text>
<text x="135.6" y="56.4">1k</text>
<text x="144.5" y="56.4">1k</text>
<text x="183.9" y="56.4">10nF</text>
<text x="216.9" y="56.4">H_IN_112</text>
<text x="216.9" y="58.9">H_IN_213</text>
<text x="224.4" y="54">11</text>
<text x="228" y="55.3">PF10</text>
<text x="228" y="57.9">PF0-OSC_IN</text>
<text x="264.9" y="57.9">PD7</text>
<text x="265" y="55.3">PB3</text>
<text x="270.4" y="59.1">88</text>
<text x="270.4" y="56.6">89</text>
<text x="270.4" y="54">90</text>
<text x="275.3" y="58.9">PD6</text>
<text x="275.3" y="56.4">PD7</text>
<text x="15" y="62.7">PA6</text>
<text x="15" y="60.2">PD1</text>
<text x="15" y="65.2">PF9</text>
<text x="22.5" y="60.4">11</text>
<text x="22.5" y="62.9">13</text>
<text x="22.5" y="65.5">15</text>
<text x="26.1" y="61.7">11</text>
<text x="26.1" y="64.2">13</text>
<text x="31.8" y="64.2">14</text>
<text x="31.8" y="61.7">12</text>
<text x="35.4" y="65.5">16</text>
<text x="35.4" y="62.9">14</text>
<text x="35.4" y="60.4">12</text>
<text x="40.4" y="65.2">PA5</text>
<text x="40.4" y="62.7">PA7</text>
<text x="40.4" y="60.2">PD14</text>
<text x="56.9" y="65.2">PE15</text>
<text x="56.9" y="62.7">PC9</text>
<text x="56.9" y="60.2">PB14</text>
<text x="64.4" y="60.4">11</text>
<text x="64.4" y="62.9">13</text>
<text x="64.4" y="65.5">15</text>
<text x="68" y="61.7">11</text>
<text x="68" y="64.2">13</text>
<text x="73.8" y="64.2">14</text>
<text x="73.8" y="61.7">12</text>
<text x="77.3" y="65.5">16</text>
<text x="77.3" y="62.9">14</text>
<text x="77.3" y="60.4">12</text>
<text x="82.3" y="65.2">PB10</text>
<text x="82.3" y="62.7">PC8</text>
<text x="82.3" y="60.2">PB15</text>
<text x="216.9" y="64">PC0</text>
<text x="216.9" y="61.4">NRST 14</text>
<text x="224.4" y="64.2">15</text>
<text x="228" y="60.4">PF1-OSC_OUT</text>
<text x="228" y="62.9">PG10-NRST</text>
<text x="228" y="65.5">PC0</text>
<text x="264.9" y="65.5">PD4</text>
<text x="264.9" y="62.9">PD5</text>
<text x="264.9" y="60.4">PD6</text>
<text x="270.4" y="64.2">86</text>
<text x="270.4" y="61.7">87</text>
<text x="275.3" y="64">PD4</text>
<text x="275.3" y="61.4">PD5</text>
<text x="15" y="67.8">PD6</text>
<text x="15" y="70.3">PB3</text>
<text x="22.5" y="68">17</text>
<text x="22.5" y="70.6">19</text>
<text x="26.1" y="66.7">15</text>
<text x="26.1" y="69.3">17</text>
<text x="26.1" y="71.8">19</text>
<text x="31.8" y="71.8">20</text>
<text x="31.8" y="69.3">18</text>
<text x="31.8" y="66.7">16</text>
<text x="35.4" y="70.6">20</text>
<text x="35.4" y="68">18</text>
<text x="40.4" y="67.8">PD5</text>
<text x="40.4" y="70.3">PD7</text>
<text x="56.9" y="67.8">PC11</text>
<text x="56.9" y="70.3">PE8</text>
<text x="64.4" y="68">17</text>
<text x="64.4" y="70.6">19</text>
<text x="68" y="66.7">15</text>
<text x="68" y="69.3">17</text>
<text x="68" y="71.8">19</text>
<text x="73.8" y="71.8">20</text>
<text x="73.8" y="69.3">18</text>
<text x="73.8" y="66.7">16</text>
<text x="77.3" y="70.6">20</text>
<text x="77.3" y="68">18</text>
<text x="82.3" y="67.8">PC10</text>
<text x="82.3" y="70.3">PE7</text>
<text x="216.9" y="66.5">PC1</text>
<text x="216.9" y="69.1">PC2</text>
<text x="216.9" y="71.6">PC3</text>
<text x="224.4" y="66.7">16</text>
<text x="224.4" y="69.3">17</text>
<text x="224.4" y="71.8">18</text>
<text x="228" y="68">PC1</text>
<text x="228" y="70.6">PC2</text>
<text x="264.9" y="70.6">PD2</text>
<text x="264.9" y="68">PD3</text>
<text x="270.4" y="71.8">83</text>
<text x="270.4" y="69.3">84</text>
<text x="270.4" y="66.7">85</text>
<text x="275.3" y="66.5">PD3</text>
<text x="275.3" y="69.1">PD2</text>
<text x="275.3" y="71.6">PD1</text>
<text x="15" y="77.9">PB9</text>
<text x="15" y="75.4">PB7</text>
<text x="15" y="72.9">PB5</text>
<text x="22.5" y="73.1">21</text>
<text x="22.5" y="75.6">23</text>
<text x="26.1" y="74.4">21</text>
<text x="26.1" y="76.9">23</text>
<text x="31.8" y="76.9">24</text>
<text x="31.8" y="74.4">22</text>
<text x="35.4" y="75.6">24</text>
<text x="35.4" y="73.1">22</text>
<text x="40.4" y="72.9">PB4</text>
<text x="40.4" y="75.4">PB6</text>
<text x="40.4" y="77.9">PA15</text>
<text x="56.9" y="75.4">PA8</text>
<text x="56.9" y="72.9">PB2</text>
<text x="56.9" y="77.9">PC3</text>
<text x="64.4" y="73.1">21</text>
<text x="64.4" y="75.6">23</text>
<text x="68" y="74.4">21</text>
<text x="68" y="76.9">23</text>
<text x="73.8" y="76.9">24</text>
<text x="73.8" y="74.4">22</text>
<text x="77.3" y="75.6">24</text>
<text x="77.3" y="73.1">22</text>
<text x="82.3" y="75.4">PA9</text>
<text x="82.3" y="72.9">PB1</text>
<text x="82.3" y="77.9">PC2</text>
<text x="224.4" y="74.4">19</text>
<text x="224.4" y="76.9">20</text>
<text x="228" y="73.1">PC3</text>
<text x="228" y="75.6">PF2</text>
<text x="264.9" y="75.6">PD0</text>
<text x="264.9" y="73.1">PD1</text>
<text x="270.4" y="76.9">81</text>
<text x="270.4" y="74.4">82</text>
<text x="275.3" y="76.7">PC12</text>
<text x="275.3" y="74.1">PD0</text>
<text x="15" y="83">GND</text>
<text x="15" y="80.5">PE1</text>
<text x="22.5" y="78.2">25</text>
<text x="22.5" y="80.7">27</text>
<text x="22.5" y="83.3">29</text>
<text x="26.1" y="79.4">25</text>
<text x="26.1" y="82">27</text>
<text x="31.8" y="82">28</text>
<text x="31.8" y="79.4">26</text>
<text x="35.4" y="83.3">30</text>
<text x="35.4" y="80.7">28</text>
<text x="35.4" y="78.2">26</text>
<text x="40.4" y="80.5">PE0</text>
<text x="40.4" y="83">PE6</text>
<text x="56.9" y="83">GND</text>
<text x="56.9" y="80.5">PC1</text>
<text x="64.4" y="78.2">25</text>
<text x="64.4" y="80.7">27</text>
<text x="64.4" y="83.3">29</text>
<text x="68" y="79.4">25</text>
<text x="68" y="82">27</text>
<text x="73.8" y="82">28</text>
<text x="73.8" y="79.4">26</text>
<text x="77.3" y="83.3">30</text>
<text x="77.3" y="80.7">28</text>
<text x="77.3" y="78.2">26</text>
<text x="82.3" y="83">GND</text>
<text x="82.3" y="80.5">PC0</text>
<text x="216.9" y="81.8">PA2</text>
<text x="224.4" y="79.4">21</text>
<text x="224.4" y="82">22</text>
<text x="228" y="78.2">PA0</text>
<text x="228" y="80.7">PA1</text>
<text x="228" y="83.3">PA2</text>
<text x="263.6" y="83.3">PC10</text>
<text x="263.6" y="80.7">PC11</text>
<text x="263.6" y="78.2">PC12</text>
<text x="270.4" y="82">79</text>
<text x="270.4" y="79.4">80</text>
<text x="275.3" y="81.8">PC10</text>
<text x="275.3" y="79.2">PC11</text>
<text x="26.1" y="84.5">29</text>
<text x="31.8" y="84.5">30</text>
<text x="68" y="84.5">29</text>
<text x="73.8" y="84.5">30</text>
<text x="216.9" y="86.8">3V3</text>
<text x="216.9" y="84.3">GND</text>
<text x="216.9" y="89.4">PA3</text>
<text x="224.4" y="84.5">23</text>
<text x="224.4" y="87.1">24</text>
<text x="224.4" y="89.6">25</text>
<text x="228" y="85.8">VSS</text>
<text x="228" y="88.3">VDD</text>
<text x="263.8" y="88.3">PA14</text>
<text x="263.8" y="85.8">PA15</text>
<text x="270.4" y="89.6">76</text>
<text x="270.4" y="87.1">77</text>
<text x="270.4" y="84.5">78</text>
<text x="275.3" y="86.8">SWCLK</text>
<text x="275.3" y="89.4">SWDIO</text>
<text x="275.3" y="84.3">PA15</text>
<text x="216.9" y="94.5">PA5</text>
<text x="216.9" y="91.9">PA4</text>
<text x="224.4" y="92.1">26</text>
<text x="224.4" y="94.7">27</text>
<text x="228" y="90.9">PA3</text>
<text x="228" y="93.4">PA4</text>
<text x="228" y="96">PA5</text>
<text x="263.8" y="90.9">PA13</text>
<text x="264.5" y="93.4">VDD</text>
<text x="264.8" y="96">VSS</text>
<text x="270.4" y="94.7">74</text>
<text x="270.4" y="92.1">75</text>
<text x="275.3" y="91.9">3V3</text>
<text x="275.3" y="94.5">GND</text>
<text x="13.7" y="99.5">5V</text>
<text x="27.6" y="99.8">3</text>
<text x="29.9" y="101">VOUT</text>
<text x="39.5" y="101">VIN</text>
<text x="44.3" y="99.8">4</text>
<text x="60.7" y="99.5">VCC</text>
<text x="216.9" y="97">PA6</text>
<text x="216.9" y="99.5">PA7</text>
<text x="224.4" y="97.2">28</text>
<text x="224.4" y="99.8">29</text>
<text x="228" y="98.5">PA6</text>
<text x="228" y="101">PA7</text>
<text x="263.8" y="101">PA11</text>
<text x="263.8" y="98.5">PA12</text>
<text x="270.4" y="99.8">72</text>
<text x="270.4" y="97.2">73</text>
<text x="275.3" y="99.5">PA11</text>
<text x="275.3" y="97">PA12</text>
<text x="27.6" y="103.6">6</text>
<text x="27.6" y="107.4">1</text>
<text x="29.9" y="104.8">GND</text>
<text x="38.5" y="104.8">VCC</text>
<text x="44.3" y="103.6">5</text>
<text x="44.3" y="107.4">2</text>
<text x="55.6" y="105.9">R9</text>
<text x="81" y="102.1">5V</text>
<text x="81" y="107.2">GND</text>
<text x="88.7" y="102.3">1</text>
<text x="88.7" y="107.4">2</text>
<text x="91.7" y="103.3">VIN</text>
<text x="97.1" y="105.9">VOUT</text>
<text x="105.2" y="104.8">5</text>
<text x="134.4" y="104.6">3V3</text>
<text x="149.6" y="104.6">GND</text>
<text x="149.6" y="107.2">VCC</text>
<text x="156.9" y="104.8">B12</text>
<text x="158.1" y="107.4">B9</text>
<text x="163.2" y="106.1">GND</text>
<text x="216.9" y="102.1">PC4</text>
<text x="216.9" y="104.6">PC5</text>
<text x="216.9" y="107.2">PB0</text>
<text x="224.4" y="102.3">30</text>
<text x="224.4" y="104.8">31</text>
<text x="224.4" y="107.4">32</text>
<text x="228" y="103.6">PC4</text>
<text x="228" y="106.1">PC5</text>
<text x="263.8" y="103.6">PA10</text>
<text x="265" y="106.1">PA9</text>
<text x="270.4" y="107.4">69</text>
<text x="270.4" y="104.8">70</text>
<text x="270.4" y="102.3">71</text>
<text x="275.3" y="107.2">PA8</text>
<text x="275.3" y="104.6">PA9</text>
<text x="275.3" y="102.1">PA10</text>
<text x="16.3" y="113.5">C15</text>
<text x="29" y="112.2">PW2609</text>
<text x="29.9" y="108.7">FB</text>
<text x="40.1" y="108.7">EN</text>
<text x="55.6" y="108.4">100k</text>
<text x="68.3" y="112.2">C14</text>
<text x="81" y="112.2">5V</text>
<text x="88.7" y="112.5">3</text>
<text x="91.7" y="108.4">GND</text>
<text x="91.7" y="113.5">EN</text>
<text x="100.4" y="110.9">BP</text>
<text x="105.2" y="109.9">4</text>
<text x="120.4" y="108.4">C6</text>
<text x="120.4" y="113.5">100nF</text>
<text x="128" y="113.5">10uF</text>
<text x="129.3" y="108.4">C7</text>
<text x="158.1" y="112.5">B5</text>
<text x="158.1" y="109.9">A5</text>
<text x="163.2" y="108.7">VBUS</text>
<text x="163.2" y="113.7">CC2</text>
<text x="163.2" y="111.2">CC1</text>
<text x="173.9" y="110.9">EH</text>
<text x="178.8" y="109.9">7</text>
<text x="183.9" y="109.7">GND</text>
<text x="216.9" y="109.7">PB1</text>
<text x="216.9" y="112.2">PB2</text>
<text x="224.4" y="109.9">33</text>
<text x="224.4" y="112.5">34</text>
<text x="228" y="108.7">PB0</text>
<text x="228" y="111.2">PB1</text>
<text x="228" y="113.7">PB2</text>
<text x="264.9" y="113.7">PC8</text>
<text x="264.9" y="111.2">PC9</text>
<text x="265" y="108.7">PA8</text>
<text x="270.4" y="112.5">67</text>
<text x="270.4" y="109.9">68</text>
<text x="275.3" y="112.2">PC8</text>
<text x="275.3" y="109.7">PC9</text>
<text x="15" y="116">10uF</text>
<text x="55.6" y="118.6">R10</text>
<text x="68.3" y="114.8">10uF</text>
<text x="89.9" y="117.3">RT9193-33GB</text>
<text x="112.8" y="114.8">C5</text>
<text x="112.8" y="117.3">22nF</text>
<text x="149.6" y="117.3">GND</text>
<text x="149.6" y="114.8">VCC</text>
<text x="156.9" y="117.5">A12</text>
<text x="158.1" y="115">A9</text>
<text x="163.2" y="116.3">VBUS</text>
<text x="163.2" y="118.8">GND</text>
<text x="216.9" y="119.9">3V3</text>
<text x="216.9" y="117.3">3V3</text>
<text x="216.9" y="114.8">GND</text>
<text x="224.4" y="115">35</text>
<text x="224.4" y="117.5">36</text>
<text x="228" y="116.3">VSSA</text>
<text x="228" y="118.8">VREF+</text>
<text x="264.9" y="118.8">PC6</text>
<text x="264.9" y="116.3">PC7</text>
<text x="270.4" y="117.5">65</text>
<text x="270.4" y="115">66</text>
<text x="275.3" y="119.9">3V3</text>
<text x="275.3" y="117.3">PC6</text>
<text x="275.3" y="114.8">PC7</text>
<text x="55.6" y="121.1">30k</text>
<text x="162.3" y="122.4">TYPE-C 6P QT073</text>
<text x="216.9" y="122.4">PE7</text>
<text x="216.9" y="124.9">PE8</text>
<text x="224.4" y="120.1">37</text>
<text x="224.4" y="122.6">38</text>
<text x="224.4" y="125.2">39</text>
<text x="228" y="121.4">VDDA</text>
<text x="228" y="123.9">PE7</text>
<text x="264.5" y="121.4">VDD</text>
<text x="264.8" y="123.9">VSS</text>
<text x="270.4" y="125.2">62</text>
<text x="270.4" y="122.6">63</text>
<text x="270.4" y="120.1">64</text>
<text x="275.3" y="122.4">GND</text>
<text x="216.9" y="127.5">PE9</text>
<text x="216.9" y="130">PE10</text>
<text x="224.4" y="127.7">40</text>
<text x="224.4" y="130.2">41</text>
<text x="228" y="126.4">PE8</text>
<text x="228" y="129">PE9</text>
<text x="228" y="131.5">PE10</text>
<text x="263.6" y="131.5">PD13</text>
<text x="263.6" y="129">PD14</text>
<text x="263.6" y="126.4">PD15</text>
<text x="270.4" y="130.2">60</text>
<text x="270.4" y="127.7">61</text>
<text x="275.3" y="127.5">PD14</text>
<text x="216.9" y="132.6">PE11</text>
<text x="216.9" y="135.1">PE12</text>
<text x="216.9" y="137.6">PE13</text>
<text x="224.4" y="132.8">42</text>
<text x="224.4" y="135.3">43</text>
<text x="224.4" y="137.9">44</text>
<text x="228" y="134.1">PE11</text>
<text x="228" y="136.6">PE12</text>
<text x="263.6" y="136.6">PD11</text>
<text x="263.6" y="134.1">PD12</text>
<text x="270.4" y="137.9">57</text>
<text x="270.4" y="135.3">58</text>
<text x="270.4" y="132.8">59</text>
<text x="21.3" y="141.4">C12</text>
<text x="27.7" y="141.4">20pF</text>
<text x="46.7" y="142.7">H_IN_1</text>
<text x="82.3" y="144">C10</text>
<text x="88.6" y="144">20pF</text>
<text x="102.6" y="142.7">L_IN_1</text>
<text x="216.9" y="142.7">PE15</text>
<text x="216.9" y="140.2">PE14</text>
<text x="224.4" y="140.4">45</text>
<text x="224.4" y="142.9">46</text>
<text x="228" y="139.1">PE13</text>
<text x="228" y="141.7">PE14</text>
<text x="263.6" y="139.1">PD10</text>
<text x="264.9" y="141.7">PD9</text>
<text x="270.4" y="142.9">55</text>
<text x="270.4" y="140.4">56</text>
<text x="33.7" y="144.8" transform="rotate(-90 33.7 144.8)">3</text>
<text x="38.8" y="144.8" transform="rotate(-90 38.8 144.8)">2</text>
<text x="97.5" y="149.1">X1</text>
<text x="124.9" y="147.1" transform="rotate(-90 124.9 147.1)">5V</text>
<text x="136.4" y="147.1" transform="rotate(-90 136.4 147.1)">3V3</text>
<text x="147.8" y="147.1" transform="rotate(-90 147.8 147.1)">VCC</text>
<text x="161.8" y="147.1" transform="rotate(-90 161.8 147.1)">3V3</text>
<text x="171.9" y="147.1" transform="rotate(-90 171.9 147.1)">3V3</text>
<text x="182.1" y="147.1" transform="rotate(-90 182.1 147.1)">3V3</text>
<text x="192.2" y="147.1" transform="rotate(-90 192.2 147.1)">3V3</text>
<text x="216.9" y="147.8">GND</text>
<text x="216.9" y="145.3">PB10</text>
<text x="224.4" y="145.5">47</text>
<text x="224.4" y="148">48</text>
<text x="228" y="144.2">PE15</text>
<text x="228" y="146.8">PB10</text>
<text x="228" y="149.3">VSS</text>
<text x="263.8" y="149.3">PB14</text>
<text x="263.8" y="146.8">PB15</text>
<text x="264.9" y="144.2">PD8</text>
<text x="270.4" y="148">53</text>
<text x="270.4" y="145.5">54</text>
<text x="275.3" y="147.8">PB14</text>
<text x="275.3" y="145.3">PB15</text>
<text x="42.9" y="150.3">X2</text>
<text x="42.9" y="152.9">8MHz</text>
<text x="82.3" y="154.1">C11</text>
<text x="88.6" y="154.1">20pF</text>
<text x="97.5" y="151.6">32.768kHz</text>
<text x="103.9" y="155.4">L_IN_2</text>
<text x="128" y="154.1">D4</text>
<text x="139.4" y="154.1">D5</text>
<text x="150.9" y="154.1">D6</text>
<text x="163.6" y="151.6">C19</text>
<text x="173.7" y="151.6">C22</text>
<text x="183.9" y="151.6">C21</text>
<text x="194.1" y="151.6">C23</text>
<text x="216.9" y="150.3">3V3</text>
<text x="216.9" y="152.9">PB11</text>
<text x="224.4" y="150.6">49</text>
<text x="224.4" y="153.1">50</text>
<text x="228" y="151.8">VDD</text>
<text x="228" y="154.4">PB11</text>
<text x="263.8" y="154.4">PB12</text>
<text x="263.8" y="151.8">PB13</text>
<text x="270.4" y="153.1">51</text>
<text x="270.4" y="150.6">52</text>
<text x="21.3" y="159.2">C13</text>
<text x="27.7" y="159.2">20pF</text>
<text x="33.7" y="158.2" transform="rotate(-90 33.7 158.2)">4</text>
<text x="38.8" y="158.2" transform="rotate(-90 38.8 158.2)">1</text>
<text x="46.7" y="158">H_IN_2</text>
</g>
</svg>
